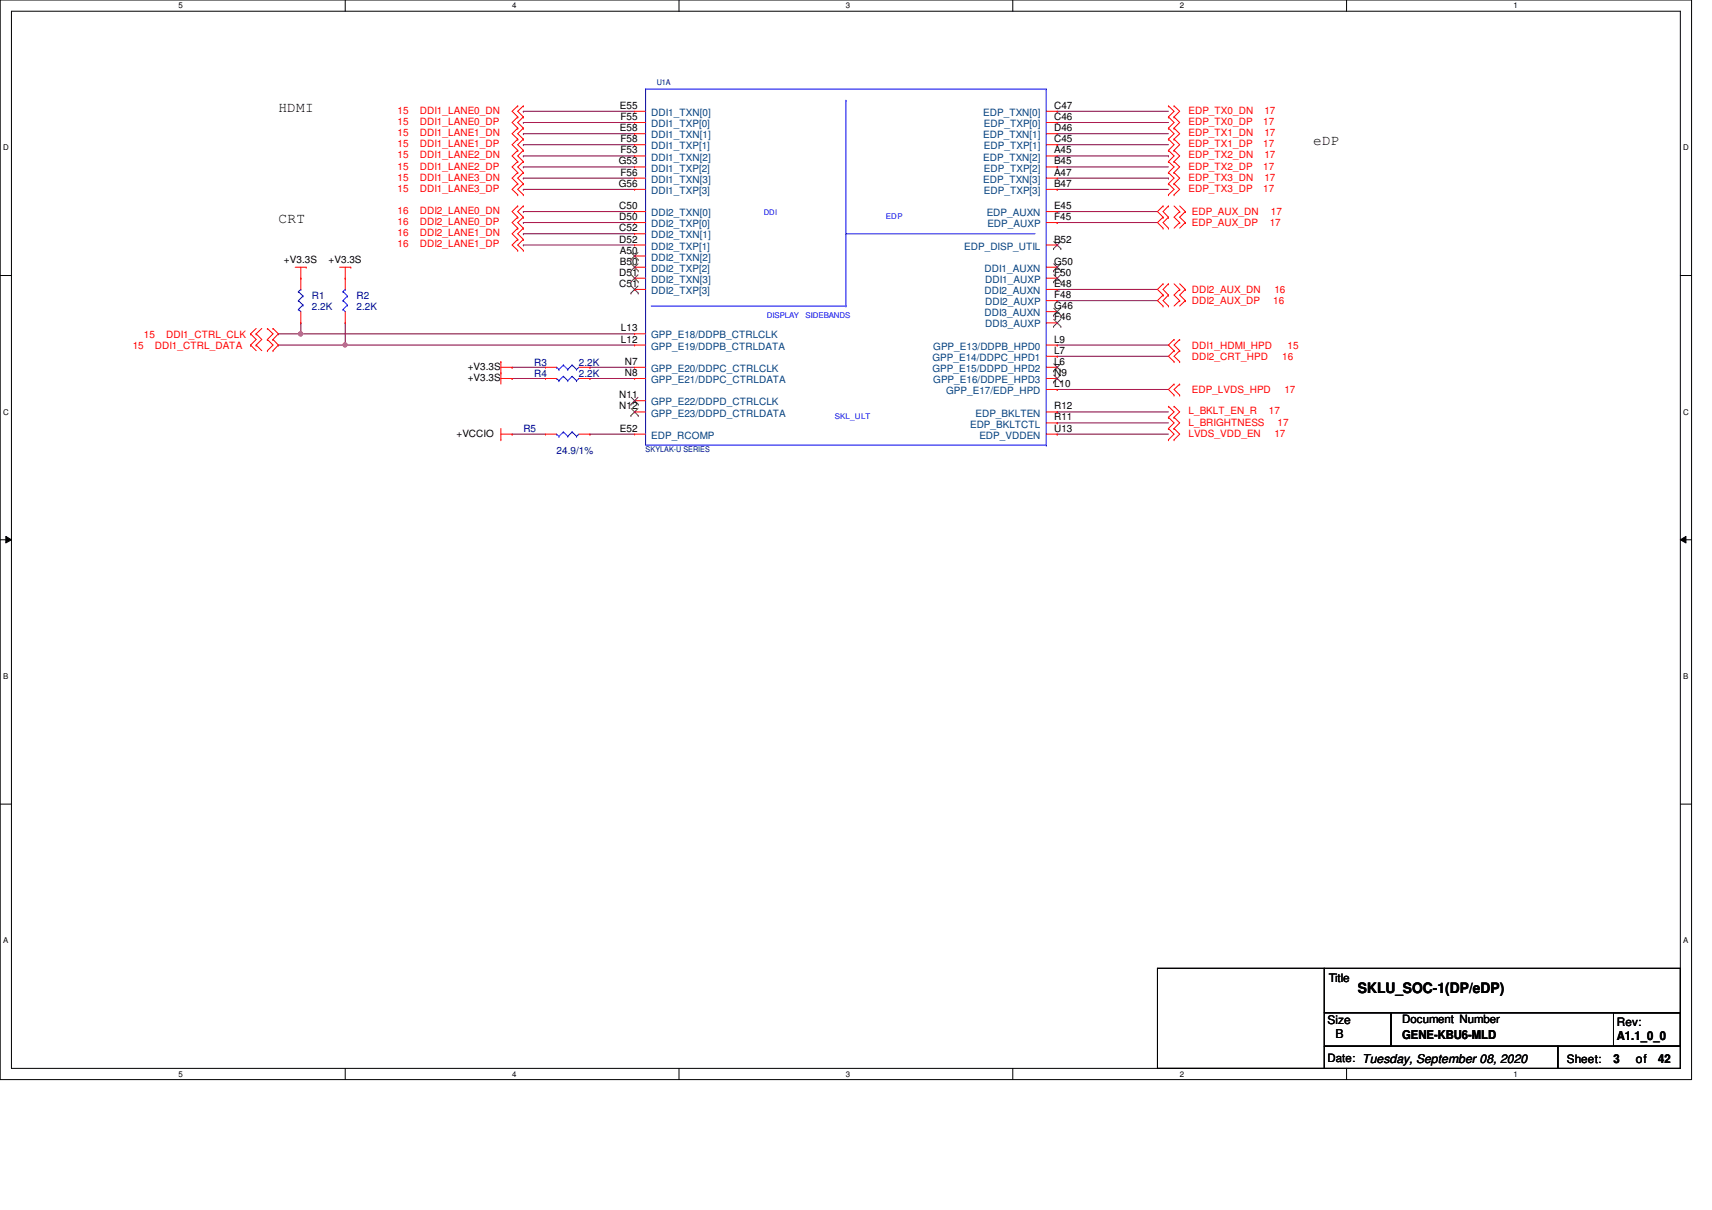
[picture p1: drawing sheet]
<svg xmlns="http://www.w3.org/2000/svg" width="297mm" height="210mm" viewBox="0 0 297 210" stroke-linecap="round" stroke-linejoin="round" font-family="sans-serif">
<path d="M0 0h293.5v187.3h-293.5zM2 1.9h289.5v183.4h-289.5z" fill="none" stroke="#000" stroke-width=".17"/>
<g fill="#fff">
<path d="M30.9 .2h.8v1.5h-.8z"/>
<path d="M30.9 185.5h.8v1.6h-.8z"/>
</g>
<path d="M59.9 0v1.9M59.9 185.3v2" fill="none" stroke="#000" stroke-width=".17"/>
<g fill="#fff">
<path d="M88.9 .2h.7v1.5h-.7z"/>
<path d="M88.9 185.5h.7v1.6h-.7z"/>
</g>
<path d="M117.8 0v1.9M117.8 185.3v2" fill="none" stroke="#000" stroke-width=".17"/>
<g fill="#fff">
<path d="M146.8 .2h.7v1.5h-.7z"/>
<path d="M146.8 185.5h.7v1.6h-.7z"/>
</g>
<path d="M175.7 0v1.9M175.7 185.3v2" fill="none" stroke="#000" stroke-width=".17"/>
<g fill="#fff">
<path d="M204.7 .2h.7v1.5h-.7z"/>
<path d="M204.7 185.5h.7v1.6h-.7z"/>
</g>
<path d="M233.6 0v1.9M233.6 185.3v2" fill="none" stroke="#000" stroke-width=".17"/>
<g fill="#fff">
<path d="M262.6 .2h.8v1.5h-.8z"/>
<path d="M262.6 185.5h.8v1.6h-.8z"/>
<path d="M.5 24.8h1v1.6h-1z"/>
<path d="M292.1 24.8h.9v1.6h-.9z"/>
<path d="M.5 70.7h1v1.5h-1z"/>
<path d="M292.1 70.7h.9v1.5h-.9z"/>
</g>
<path d="M0 47.8h2M291.5 47.8h2" fill="none" stroke="#000" stroke-width=".17"/>
<g fill="#fff">
<path d="M.5 116.5h.9v1.6h-.9z"/>
<path d="M292.1 116.5h.8v1.6h-.8z"/>
</g>
<path d="M0 93.6h2M1 93l1 .6-1 .6zM291.5 93.6l1-.6v1.2zM291.5 93.6h2" fill="none" stroke="#000" stroke-width=".17"/>
<path d="M1 93l1 .6-1 .6zM291.5 93.6l1-.6v1.2z" fill="#000"/>
<g fill="#fff">
<path d="M.5 162.4h.9v1.5h-.9z"/>
<path d="M292.1 162.4h.8v1.5h-.8z"/>
</g>
<path d="M0 139.5h2M291.5 139.5h2" fill="none" stroke="#000" stroke-width=".17"/>
<path d="M52.2 57.9h.1M52.2 57.9h57.9" fill="none" stroke="#800040" stroke-width=".17"/>
<circle cx="52.2" cy="57.9" r=".38" fill="#f0f"/>
<circle cx="52.2" cy="57.9" r=".38" fill="none" stroke="#f0f" stroke-width=".17"/>
<path d="M48.3 57.9h.1M52.2 56h.1M52.2 56v1.9h-3.9M59.9 59.9h.1M59.9 59.9h50.2" fill="none" stroke="#800040" stroke-width=".17"/>
<circle cx="59.9" cy="59.8" r=".37" fill="#f0f"/>
<circle cx="59.9" cy="59.8" r=".37" fill="none" stroke="#f0f" stroke-width=".17"/>
<g fill="none" stroke="#800040" stroke-width=".17">
<path d="M90.8 19.3h.1M90.8 19.3h19.3M183.4 19.3h.1M183.4 19.3h19.3M90.8 21.3h.1M90.8 23.2h.1M90.8 25.1h.1M90.8 27.1h.1M90.8 29h.1M90.8 30.9h.1M90.8 32.9h.1M90.8 36.7h.1"/>
<path d="M90.8 38.6h.1M90.8 21.3h19.3M90.8 23.2h19.3M90.8 25.1h19.3M90.8 27.1h19.3M90.8 29h19.3M90.8 30.9h19.3M90.8 32.9h19.3M90.8 36.7h19.3M90.8 38.6h19.3M183.4 21.3h.1M183.4 23.2h.1"/>
<path d="M183.4 25.1h.1M183.4 36.7h.1M183.4 38.6h.1M183.4 29h.1M183.4 32.9h.1M183.4 21.3h19.3M183.4 23.2h19.3M183.4 25.1h19.3M183.4 27.1h19.3M183.4 29h19.3M183.4 30.9h19.3M183.4 32.9h19.3"/>
<path d="M183.4 36.7h17.4M183.4 38.6h17.4M202.7 27.1h.1M202.7 30.9h.1M48.3 59.9h.1M59.9 56h.1M59.9 56v3.9h-11.6M90.8 40.6h.1M90.8 42.5h.1M90.8 40.6h19.3M90.8 42.5h19.3M183.4 50.2h.1"/>
<path d="M183.4 52.2h.1M183.4 59.9h.1M183.4 50.2h17.4M183.4 52.2h17.4M183.4 59.9h19.3M88.9 75.3h.1M88.9 63.7h.1M88.9 65.7h.1M88.9 75.3h5.8M88.9 65.7h5.8M88.9 63.7h5.8M102.4 75.3h.1"/>
<path d="M102.4 65.7h.1M102.4 63.7h.1M102.4 75.3h7.7M102.4 65.7h7.7M102.4 63.7h7.7M183.4 61.8h.1M183.4 67.6h.1M183.4 71.5h.1M183.4 73.4h.1M183.4 75.3h.1M183.4 75.3h19.3M183.4 61.8h19.3"/>
<path d="M183.4 67.6h19.3M183.4 71.5h19.3M183.4 73.4h19.3"/>
</g>
<g fill="none" stroke="#f00" stroke-width=".17">
<path d="M89.8 18.4h.1M89.8 18.4l-.9 .9 .9 1M90.8 18.4h.1M90.8 18.4l-1 .9 1 1M110.1 19.3h.1M110.1 19.3h1.9M181.5 19.3h1.9M183.4 19.3h.1M202.7 18.4h.1M202.7 18.4l1 .9-1 1M203.7 18.4h.1M203.7 18.4l1 .9-1 1"/>
<path d="M89.8 20.3h.1M89.8 26.1h.1M89.8 24.1h.1M89.8 22.2h.1M89.8 39.6h.1M89.8 37.7h.1M89.8 28h.1M89.8 29.9h.1M89.8 31.9h.1M89.8 33.8h.1M89.8 35.7h.1M89.8 24.1l-.9 1 .9 1"/>
<path d="M89.8 20.3l-.9 1 .9 .9M89.8 22.2l-.9 1 .9 .9M89.8 37.7l-.9 .9 .9 1M89.8 26.1l-.9 1 .9 .9M89.8 28l-.9 1 .9 .9M89.8 29.9l-.9 1 .9 1M89.8 31.9l-.9 1 .9 .9M89.8 35.7l-.9 1 .9 1M89.8 39.6l-.9 1 .9 .9M90.8 20.3h.1M90.8 26.1h.1M90.8 24.1h.1"/>
<path d="M90.8 22.2h.1M90.8 39.6h.1M90.8 37.7h.1M90.8 28h.1M90.8 29.9h.1M90.8 31.9h.1M90.8 33.8h.1M90.8 35.7h.1M90.8 24.1l-1 1 1 1M90.8 20.3l-1 1 1 .9M90.8 22.2l-1 1 1 .9M90.8 37.7l-1 .9 1 1"/>
<path d="M90.8 26.1l-1 1 1 .9M90.8 28l-1 1 1 .9M90.8 29.9l-1 1 1 1M90.8 31.9l-1 1 1 .9M90.8 35.7l-1 1 1 1M90.8 39.6l-1 1 1 .9M110.1 23.2h.1M110.1 27.1h.1M110.1 30.9h.1M110.1 21.3h.1M110.1 25.1h.1M110.1 29h.1"/>
<path d="M110.1 32.9h.1M110.1 36.7h.1M110.1 38.6h.1M110.1 23.2h1.9M110.1 27.1h1.9M110.1 30.9h1.9M110.1 21.3h1.9M110.1 25.1h1.9M110.1 29h1.9M110.1 32.9h1.9M110.1 36.7h1.9M110.1 38.6h1.9"/>
<path d="M181.5 23.2h1.9M181.5 27.1h1.9M181.5 30.9h1.9M181.5 21.3h1.9M181.5 25.1h1.9M181.5 29h1.9M181.5 32.9h1.9M181.5 36.7h1.9M181.5 38.6h1.9M183.4 36.7h.1M183.4 38.6h.1M183.4 23.2h.1"/>
<path d="M183.4 27.1h.1M183.4 30.9h.1M183.4 21.3h.1M183.4 25.1h.1M183.4 29h.1M183.4 32.9h.1M201.8 39.6h.1M201.8 37.7h.1M201.8 35.7h.1M201.8 37.7l-1 .9 1 1M201.8 35.7l-1 1 1 1M202.7 20.3h.1"/>
<path d="M202.7 22.2h.1M202.7 24.1h.1M202.7 26.1h.1M202.7 37.7h.1M202.7 39.6h.1M202.7 35.7h.1M202.7 28h.1M202.7 29.9h.1M202.7 31.9h.1M202.7 33.8h.1M202.7 20.3l1 1-1 .9M202.7 22.2l1 1-1 .9"/>
<path d="M202.7 24.1l1 1-1 1M202.7 37.7l-.9 .9 .9 1M202.7 35.7l-.9 1 .9 1M202.7 26.1l1 1-1 .9M202.7 28l1 1-1 .9M202.7 29.9l1 1-1 1M202.7 31.9l1 1-1 .9M203.7 20.3h.1M203.7 22.2h.1M203.7 24.1h.1M203.7 26.1h.1M203.7 28h.1"/>
<path d="M203.7 29.9h.1M203.7 31.9h.1M203.7 33.8h.1M203.7 20.3l1 1-1 .9M203.7 22.2l1 1-1 .9M203.7 24.1l1 1-1 1M203.7 35.7l1 1M203.7 26.1l1 1-1 .9M203.7 28l1 1-1 .9M203.7 29.9l1 1-1 1M203.7 31.9l1 1-1 .9M204.7 38.6h.1"/>
<path d="M204.7 36.7h.1M204.7 36.7l-1 1 1 .9M204.7 38.6l-1 1M204.7 35.7l1 1M205.7 38.6h.1M205.7 36.7h.1M205.7 36.7l-1 1 1 .9M205.7 38.6l-1 1M43.5 57.9h.1M43.5 59.9h.1M43.5 57.9l.9 1-.9 1M43.5 59.9l.9 .9"/>
<path d="M44.4 57.9h.1M44.4 59.9h.1M44.4 57l-.9 .9M44.4 57.9l1 1-1 1M44.4 59.9l1 .9M45.4 57l-1 .9M46.4 57h.1M46.4 58.9h.1M46.4 57l1 .9-1 1M46.4 58.9l1 1-1 .9M47.4 58.9h.1M47.4 57h.1"/>
<path d="M47.4 57l.9 .9-.9 1M47.4 58.9l.9 1-.9 .9M51.2 46.4h1.9M52.2 48.3h.1M52.2 56h.1M52.2 46.4v3.8M52.2 54.1v1.9M53.1 46.4h.1M58.9 46.4h2M59.9 48.3h.1M59.9 56h.1M59.9 46.4v3.8"/>
<path d="M59.9 54.1v1.9M60.9 46.4h.1M89.8 41.5h.1M89.8 43.4h.1M89.8 41.5l-.9 1 .9 .9M90.8 41.5h.1M90.8 43.4h.1M90.8 41.5l-1 1 1 .9M110.1 40.6h.1M110.1 44.4h.1M110.1 48.3h.1M110.1 42.5h.1"/>
<path d="M110.1 46.4h.1M110.1 50.2h.1M110.1 57.9h.1M110.1 59.9h.1M110.1 46.4h1.9M110.1 48.3h1.9M110.1 50.2h1.9M110.1 40.6h1.9M110.1 44.4h1.9M110.1 42.5h1.9M110.1 59.9h1.9M110.1 57.9h1.9"/>
<path d="M181.5 46.4h1.9M181.5 48.3h1.9M181.5 50.2h1.9M181.5 52.2h1.9M181.5 42.5h1.9M181.5 54.1h1.9M181.5 56h1.9M181.5 59.9h1.9M183.4 46.4h.1M183.4 48.3h.1M183.4 50.2h.1M183.4 52.2h.1"/>
<path d="M183.4 54.1h.1M183.4 56h.1M183.4 42.5h.1M183.4 59.9h.1M201.8 53.1h.1M201.8 51.2h.1M201.8 49.2h.1M201.8 51.2l-1 1 1 .9M201.8 49.2l-1 1 1 1M202.7 51.2h.1M202.7 53.1h.1M202.7 49.2h.1"/>
<path d="M202.7 51.2l-.9 1 .9 .9M202.7 49.2l-.9 1 .9 1M203.7 58.9h.1M203.7 58.9l-1 1 1 .9M203.7 49.2l1 1M204.7 58.9h.1M204.7 52.2h.1M204.7 50.2h.1M204.7 58.9l-1 1 1 .9M204.7 50.2l-1 1 1 1M204.7 52.2l-1 .9M204.7 49.2l1 1"/>
<path d="M205.7 52.2h.1M205.7 50.2h.1M205.7 50.2l-1 1 1 1M205.7 52.2l-1 .9M46.4 60.8h.1M47.4 60.8h.1M86.9 76.3h.1M86.9 62.7h.1M86.9 64.7h.1M86.9 75.3h2M86.9 62.7v3.9M86.9 74.3v2"/>
<path d="M86.9 63.7h2M86.9 65.7h2M88.9 75.3h.1M88.9 63.7h.1M88.9 65.7h.1M94.7 65.7h.1M94.7 75.3h.1M94.7 63.7h.1M94.7 75.3h1.9M94.7 63.7h1.9M94.7 65.7h1.9M100.5 75.3h1.9"/>
<path d="M100.5 63.7h1.9M100.5 65.7h1.9M102.4 65.7h.1M102.4 75.3h.1M102.4 63.7h.1M110.1 75.3h.1M110.1 63.7h.1M110.1 65.7h.1M110.1 69.5h.1M110.1 71.5h.1M110.1 75.3h1.9M110.1 63.7h1.9"/>
<path d="M110.1 65.7h1.9M110.1 69.5h1.9M110.1 71.5h1.9M181.5 75.3h1.9M181.5 63.7h1.9M181.5 65.7h1.9M181.5 61.8h1.9M181.5 67.6h1.9M181.5 71.5h1.9M181.5 73.4h1.9M183.4 61.8h.1M183.4 63.7h.1"/>
<path d="M183.4 65.7h.1M183.4 67.6h.1M183.4 73.4h.1M183.4 71.5h.1M183.4 75.3h.1M202.7 76.3h.1M202.7 74.3h.1M202.7 72.4h.1M202.7 70.5h.1M202.7 74.3l1 1-1 1M202.7 70.5l1 1-1 .9M202.7 72.4l1 1-1 .9"/>
<path d="M203.7 60.8h.1M203.7 62.7h.1M203.7 66.6h.1M203.7 68.5h.1M203.7 76.3h.1M203.7 74.3h.1M203.7 72.4h.1M203.7 70.5h.1M203.7 60.8l-1 1 1 .9M203.7 66.6l-1 1 1 .9M203.7 74.3l1 1-1 1M203.7 70.5l1 1-1 .9"/>
<path d="M203.7 72.4l1 1-1 .9M204.7 60.8h.1M204.7 62.7h.1M204.7 68.5h.1M204.7 66.6h.1M204.7 60.8l-1 1 1 .9M204.7 66.6l-1 1 1 .9"/>
</g>
<path d="M200.8 168h29v17.3h-29zM229.8 175.7h11.5v5.8h-11.5zM229.8 168h61.7v7.7h-61.7zM241.3 175.7h50.2v5.8h-50.2zM279.9 175.7h11.6v5.8h-11.6zM229.8 181.5h40.5v3.8h-40.5zM270.3 181.5h21.2v3.8h-21.2z" fill="none" stroke="#000" stroke-width=".17"/>
<g fill="none" stroke="#00f" stroke-width=".17">
<path d="M112 15.5h.1M112 15.5v61.7h69.5M112 15.5h69.5M146.8 17.4h.1M146.8 17.4v35.7M181.5 15.5h.1M181.5 15.5v61.7M51.8 50.6h.1M51.8 53.7h.1M51.8 52.2h.1M51.8 50.6l.8 .8M51.8 53.7l.4 .4"/>
<path d="M51.8 52.2l.8 .7M52.2 50.2h.1M52.2 50.2l-.4 .4M52.6 52.9h.1M52.6 51.4h.1M52.6 52.9l-.8 .8M52.6 51.4l-.8 .8M59.5 50.6h.1M59.5 53.7h.1M59.5 52.2h.1M59.5 50.6l.8 .8M59.5 53.7l.4 .4"/>
<path d="M59.5 52.2l.8 .7M59.9 50.2h.1M59.9 50.2l-.4 .4M60.3 52.9h.1M60.3 51.4h.1M60.3 52.9l-.8 .8M60.3 51.4l-.8 .8M113 53.1h33.8M146.8 53.1h.1M146.8 40.6h.1M146.8 40.6h32.8M96.6 65.7h.1"/>
<path d="M96.6 75.3h.1M96.6 63.7h.1M96.6 65.7l.4 .3M96.6 75.3l.4 .4M96.6 63.7l.4 .4M97 66h.1M97 75.7h.1M97 64.1h.1M97.7 65.3h.1M97.7 74.9h.1M97.7 63.3h.1M97.7 65.3l-.7 .7"/>
<path d="M97.7 65.3l.8 .7M97.7 74.9l-.7 .8M97.7 74.9l.8 .8M97.7 63.3l-.7 .8M97.7 63.3l.8 .8M98.5 66h.1M98.5 75.7h.1M98.5 64.1h.1M99.3 65.3h.1M99.3 74.9h.1M99.3 63.3h.1M99.3 65.3l.7 .7"/>
<path d="M99.3 65.3l-.8 .7M99.3 74.9l.7 .8M99.3 74.9l-.8 .8M99.3 63.3l.7 .8M99.3 63.3l-.8 .8M100 66h.1M100 75.7h.1M100 64.1h.1M100.5 65.7l-.5 .3M100.5 75.3l-.5 .4M100.5 63.7l-.5 .4M181.5 77.2h.1"/>
</g>
<g fill="none" stroke="#804000" stroke-width=".17">
<path d="M109.5 45h.1M109.5 48.9h.1M109.5 47h.1M109.5 50.8h.1M109.5 43.8l1.2 1.2M109.5 47.7l1.2 1.2M109.5 45.8l1.2 1.2M109.5 49.6l1.2 1.2M110.7 43.8l-1.2 1.2M110.7 47.7l-1.2 1.2M110.7 45.8l-1.2 1.2M110.7 49.6l-1.2 1.2"/>
<path d="M110.7 45h.1M110.7 48.9h.1M110.7 47h.1M110.7 50.8h.1M182.8 47h.1M182.8 48.9h.1M182.8 54.7h.1M182.8 56.6h.1M182.8 43.1h.1M182.8 45.8l1.3 1.2M182.8 47.7l1.3 1.2M182.8 53.5l1.3 1.2"/>
<path d="M182.8 55.4l1.3 1.2M182.8 41.9l1.3 1.2M184 45.8l-1.2 1.2M184 47.7l-1.2 1.2M184 53.5l-1.2 1.2M184 55.4l-1.2 1.2M184 41.9l-1.2 1.2M184.1 47h.1M184.1 48.9h.1M184.1 54.7h.1M184.1 56.6h.1M184.1 43.1h.1"/>
<path d="M109.5 70.1h.1M109.5 72.1h.1M109.5 68.9l1.2 1.2M109.5 70.9l1.2 1.2M110.7 68.9l-1.2 1.2M110.7 70.9l-1.2 1.2M110.7 70.1h.1M110.7 72.1h.1M182.8 64.3h.1M182.8 66.3h.1M182.8 63.1l1.3 1.2M182.8 65.1l1.3 1.2"/>
<path d="M184 63.1l-1.2 1.2M184 65.1l-1.2 1.2M184.1 64.3h.1M184.1 66.3h.1"/>
</g>
<circle cx="52.2" cy="57.9" r=".38" fill="#f0f"/>
<circle cx="52.2" cy="57.9" r=".38" fill="none" stroke="#f0f" stroke-width=".17"/>
<circle cx="59.9" cy="59.8" r=".37" fill="#f0f"/>
<circle cx="59.9" cy="59.8" r=".37" fill="none" stroke="#f0f" stroke-width=".17"/>
<g font-size="2.5">
<text x="48.3" y="19.4">HDMI</text>
<text x="227.8" y="25.2">eDP</text>
<text x="48.3" y="38.7">CRT</text>
<text x="235.6" y="172.2">SKLU_SOC-1(DP/eDP)</text>
</g>
<g font-size="2.1">
<text x="230.3" y="177.6">Size</text>
<text x="231.7" y="180.1">B</text>
<text x="243.3" y="180.2">GENE-KBU6-MLD</text>
<text x="279.9" y="184.4">3</text>
<text x="280.5" y="180.4">A1.1_0_0</text>
<text x="283.8" y="184.4">of</text>
<text x="287.7" y="184.4">42</text>
</g>
<g font-size="2">
<text x="230.5" y="170.3">Title</text>
<text x="243.3" y="177.5">Document Number</text>
<text x="280.5" y="178">Rev:</text>
<text x="230.3" y="184.3">Date: Tuesday, September 08, 2020</text>
<text x="271.9" y="184.4">Sheet:</text>
</g>
<g font-size="1.7" fill="#f00">
<text x="69" y="19.8">15</text>
<text x="69" y="21.7">15</text>
<text x="69" y="23.6">15</text>
<text x="72.9" y="19.8">DDI1_LANE0_DN</text>
<text x="72.9" y="21.7">DDI1_LANE0_DP</text>
<text x="72.9" y="23.6">DDI1_LANE1_DN</text>
<text x="206.2" y="19.8">EDP_TX0_DN</text>
<text x="206.2" y="21.7">EDP_TX0_DP</text>
<text x="206.2" y="23.6">EDP_TX1_DN</text>
<text x="219.2" y="21.7">17</text>
<text x="219.4" y="19.8">17</text>
<text x="219.4" y="23.6">17</text>
<text x="69" y="25.6">15</text>
<text x="69" y="27.5">15</text>
<text x="69" y="29.4">15</text>
<text x="72.9" y="25.6">DDI1_LANE1_DP</text>
<text x="72.9" y="27.5">DDI1_LANE2_DN</text>
<text x="72.9" y="29.4">DDI1_LANE2_DP</text>
<text x="206.2" y="25.6">EDP_TX1_DP</text>
<text x="206.2" y="27.5">EDP_TX2_DN</text>
<text x="206.2" y="29.4">EDP_TX2_DP</text>
<text x="219.2" y="25.6">17</text>
<text x="219.2" y="29.4">17</text>
<text x="219.4" y="27.5">17</text>
<text x="69" y="31.4">15</text>
<text x="69" y="33.3">15</text>
<text x="72.9" y="31.4">DDI1_LANE3_DN</text>
<text x="72.9" y="33.3">DDI1_LANE3_DP</text>
<text x="206.2" y="31.4">EDP_TX3_DN</text>
<text x="206.2" y="33.3">EDP_TX3_DP</text>
<text x="219.2" y="33.3">17</text>
<text x="219.4" y="31.4">17</text>
<text x="69" y="39.1">16</text>
<text x="69" y="37.1">16</text>
<text x="69" y="41">16</text>
<text x="72.9" y="39.1">DDI2_LANE0_DP</text>
<text x="72.9" y="37.1">DDI2_LANE0_DN</text>
<text x="72.9" y="41">DDI2_LANE1_DN</text>
<text x="206.8" y="39.3">EDP_AUX_DP</text>
<text x="206.8" y="37.3">EDP_AUX_DN</text>
<text x="220.3" y="39.3">17</text>
<text x="220.5" y="37.3">17</text>
<text x="69" y="42.9">16</text>
<text x="72.9" y="42.9">DDI2_LANE1_DP</text>
<text x="206.8" y="52.8">DDI2_AUX_DP</text>
<text x="206.8" y="50.8">DDI2_AUX_DN</text>
<text x="220.9" y="52.8">16</text>
<text x="221.1" y="50.8">16</text>
<text x="25" y="58.6">15</text>
<text x="28.8" y="58.6">DDI1_CTRL_CLK</text>
<text x="23" y="60.5">15</text>
<text x="26.9" y="60.5">DDI1_CTRL_DATA</text>
<text x="206.8" y="60.5">DDI1_HDMI_HPD</text>
<text x="206.8" y="62.4">DDI2_CRT_HPD</text>
<text x="222.5" y="62.4">16</text>
<text x="223.4" y="60.5">15</text>
<text x="206.2" y="71.9">L_BKLT_EN_R</text>
<text x="206.8" y="68.2">EDP_LVDS_HPD</text>
<text x="220.1" y="71.9">17</text>
<text x="222.8" y="68.2">17</text>
<text x="206.2" y="75.7">LVDS_VDD_EN</text>
<text x="206.2" y="73.8">L_BRIGHTNESS</text>
<text x="221.1" y="75.7">17</text>
<text x="221.7" y="73.8">17</text>
</g>
<g font-size="1.7">
<text x="107.6" y="18.9">E55</text>
<text x="107.6" y="22.8">E58</text>
<text x="107.7" y="20.8">F55</text>
<text x="182.9" y="18.9">C47</text>
<text x="182.9" y="22.8">D46</text>
<text x="182.9" y="20.8">C46</text>
<text x="107.4" y="28.5">G53</text>
<text x="107.7" y="26.6">F53</text>
<text x="107.7" y="24.7">F58</text>
<text x="182.9" y="26.6">A45</text>
<text x="182.9" y="24.7">C45</text>
<text x="182.9" y="28.5">B45</text>
<text x="107.4" y="32.4">G56</text>
<text x="107.7" y="30.5">F56</text>
<text x="182.9" y="30.5">A47</text>
<text x="182.9" y="32.4">B47</text>
<text x="107.4" y="36.3">C50</text>
<text x="107.4" y="40.1">C52</text>
<text x="107.4" y="38.2">D50</text>
<text x="182.9" y="36.3">E45</text>
<text x="182.9" y="38.2">F45</text>
<text x="49.3" y="45.6">+V3.3S</text>
<text x="57" y="45.6">+V3.3S</text>
<text x="107.4" y="47.8">D51</text>
<text x="107.4" y="42.1">D52</text>
<text x="107.6" y="44">A50</text>
<text x="107.6" y="45.9">B50</text>
<text x="182.9" y="45.9">G50</text>
<text x="182.9" y="47.8">F50</text>
<text x="182.9" y="42.1">B52</text>
<text x="107.4" y="49.8">C51</text>
<text x="182.9" y="49.8">E48</text>
<text x="182.9" y="51.7">F48</text>
<text x="182.9" y="53.6">G46</text>
<text x="107.7" y="57.5">L13</text>
<text x="107.7" y="59.4">L12</text>
<text x="182.9" y="55.6">F46</text>
<text x="182.9" y="59.4">L9</text>
<text x="81.1" y="64.2">+V3.3S</text>
<text x="108.4" y="63.3">N7</text>
<text x="108.4" y="65.2">N8</text>
<text x="182.9" y="61.4">L7</text>
<text x="182.9" y="63.3">L6</text>
<text x="182.9" y="65.2">N9</text>
<text x="81.1" y="66.1">+V3.3S</text>
<text x="107.4" y="69.1">N11</text>
<text x="107.4" y="71">N12</text>
<text x="182.9" y="67.1">L10</text>
<text x="182.9" y="71">R12</text>
<text x="79.2" y="75.7">+VCCIO</text>
<text x="107.6" y="74.9">E52</text>
<text x="182.9" y="72.9">R11</text>
<text x="182.9" y="74.9">U13</text>
</g>
<g font-size="1.7" fill="#004080">
<text x="113" y="20.1">DDI1_TXN[0]</text>
<text x="113" y="22.1">DDI1_TXP[0]</text>
<text x="170.6" y="20.1">EDP_TXN[0]</text>
<text x="170.7" y="22.1">EDP_TXP[0]</text>
<text x="113" y="24">DDI1_TXN[1]</text>
<text x="113" y="27.9">DDI1_TXN[2]</text>
<text x="113" y="25.9">DDI1_TXP[1]</text>
<text x="113" y="29.8">DDI1_TXP[2]</text>
<text x="170.6" y="24">EDP_TXN[1]</text>
<text x="170.6" y="27.9">EDP_TXN[2]</text>
<text x="170.7" y="25.9">EDP_TXP[1]</text>
<text x="170.7" y="29.8">EDP_TXP[2]</text>
<text x="113" y="31.7">DDI1_TXN[3]</text>
<text x="113" y="33.7">DDI1_TXP[3]</text>
<text x="170.6" y="31.7">EDP_TXN[3]</text>
<text x="170.7" y="33.7">EDP_TXP[3]</text>
<text x="113" y="37.5">DDI2_TXN[0]</text>
<text x="113" y="41.4">DDI2_TXN[1]</text>
<text x="113" y="39.4">DDI2_TXP[0]</text>
<text x="171.2" y="37.5">EDP_AUXN</text>
<text x="171.3" y="39.4">EDP_AUXP</text>
<text x="113" y="45.2">DDI2_TXN[2]</text>
<text x="113" y="43.3">DDI2_TXP[1]</text>
<text x="113" y="47.2">DDI2_TXP[2]</text>
<text x="167.3" y="43.3">EDP_DISP_UTIL</text>
<text x="170.8" y="47.2">DDI1_AUXN</text>
<text x="113" y="49.1">DDI2_TXN[3]</text>
<text x="113" y="51">DDI2_TXP[3]</text>
<text x="170.8" y="51">DDI2_AUXN</text>
<text x="170.9" y="49.1">DDI1_AUXP</text>
<text x="170.9" y="53">DDI2_AUXP</text>
<text x="113" y="58.7">GPP_E18/DDPB_CTRLCLK</text>
<text x="170.8" y="54.9">DDI3_AUXN</text>
<text x="170.9" y="56.8">DDI3_AUXP</text>
<text x="113" y="60.7">GPP_E19/DDPB_CTRLDATA</text>
<text x="113" y="64.5">GPP_E20/DDPC_CTRLCLK</text>
<text x="161.8" y="62.6">GPP_E14/DDPC_HPD1</text>
<text x="161.8" y="64.5">GPP_E15/DDPD_HPD2</text>
<text x="161.9" y="60.7">GPP_E13/DDPB_HPD0</text>
<text x="113" y="66.5">GPP_E21/DDPC_CTRLDATA</text>
<text x="113" y="70.3">GPP_E22/DDPD_CTRLCLK</text>
<text x="161.9" y="66.5">GPP_E16/DDPE_HPD3</text>
<text x="164.2" y="68.4">GPP_E17/EDP_HPD</text>
<text x="113" y="76.1">EDP_RCOMP</text>
<text x="113" y="72.3">GPP_E23/DDPD_CTRLDATA</text>
<text x="168.3" y="74.2">EDP_BKLTCTL</text>
<text x="169.2" y="72.3">EDP_BKLTEN</text>
<text x="169.9" y="76.1">EDP_VDDEN</text>
</g>
<g font-size="1.7" fill="#000080">
<text x="54.1" y="51.8">R1</text>
<text x="54.1" y="53.8">2.2K</text>
<text x="61.8" y="51.8">R2</text>
<text x="61.8" y="53.8">2.2K</text>
<text x="92.7" y="65.3">R4</text>
<text x="92.7" y="63.4">R3</text>
<text x="100.5" y="65.3">2.2K</text>
<text x="100.5" y="63.4">2.2K</text>
<text x="90.8" y="75">R5</text>
<text x="96.6" y="78.8">24.9/1%</text>
</g>
<g font-size="1.4">
<text x="30.9" y="1.4">5</text>
<text x="88.9" y="1.4">4</text>
<text x="146.8" y="1.4">3</text>
<text x="204.7" y="1.4">2</text>
<text x="262.6" y="1.4">1</text>
<text x=".5" y="26.1">D</text>
<text x="292.1" y="26.1">D</text>
<text x=".5" y="71.9">C</text>
<text x="292.1" y="71.9">C</text>
<text x=".5" y="117.8">B</text>
<text x="292.1" y="117.8">B</text>
<text x=".5" y="163.6">A</text>
<text x="292.1" y="163.6">A</text>
<text x="30.9" y="186.8">5</text>
<text x="88.9" y="186.8">4</text>
<text x="146.8" y="186.8">3</text>
<text x="204.7" y="186.8">2</text>
<text x="262.6" y="186.8">1</text>
</g>
<g font-size="1.4" fill="#000080">
<text x="114" y="14.8">U1A</text>
<text x="112" y="78.4">SKYLAK-U SERIES</text>
</g>
<g font-size="1.4" fill="#00f">
<text x="153.7" y="37.9">EDP</text>
<text x="133.1" y="55.1">DISPLAY</text>
<text x="139.8" y="55.1">SIDEBANDS</text>
<text x="144.8" y="72.7">SKL_ULT</text>
</g>
<text font-size="1.3" fill="#00f" x="132.5" y="37.3">DDI</text>
</svg>
